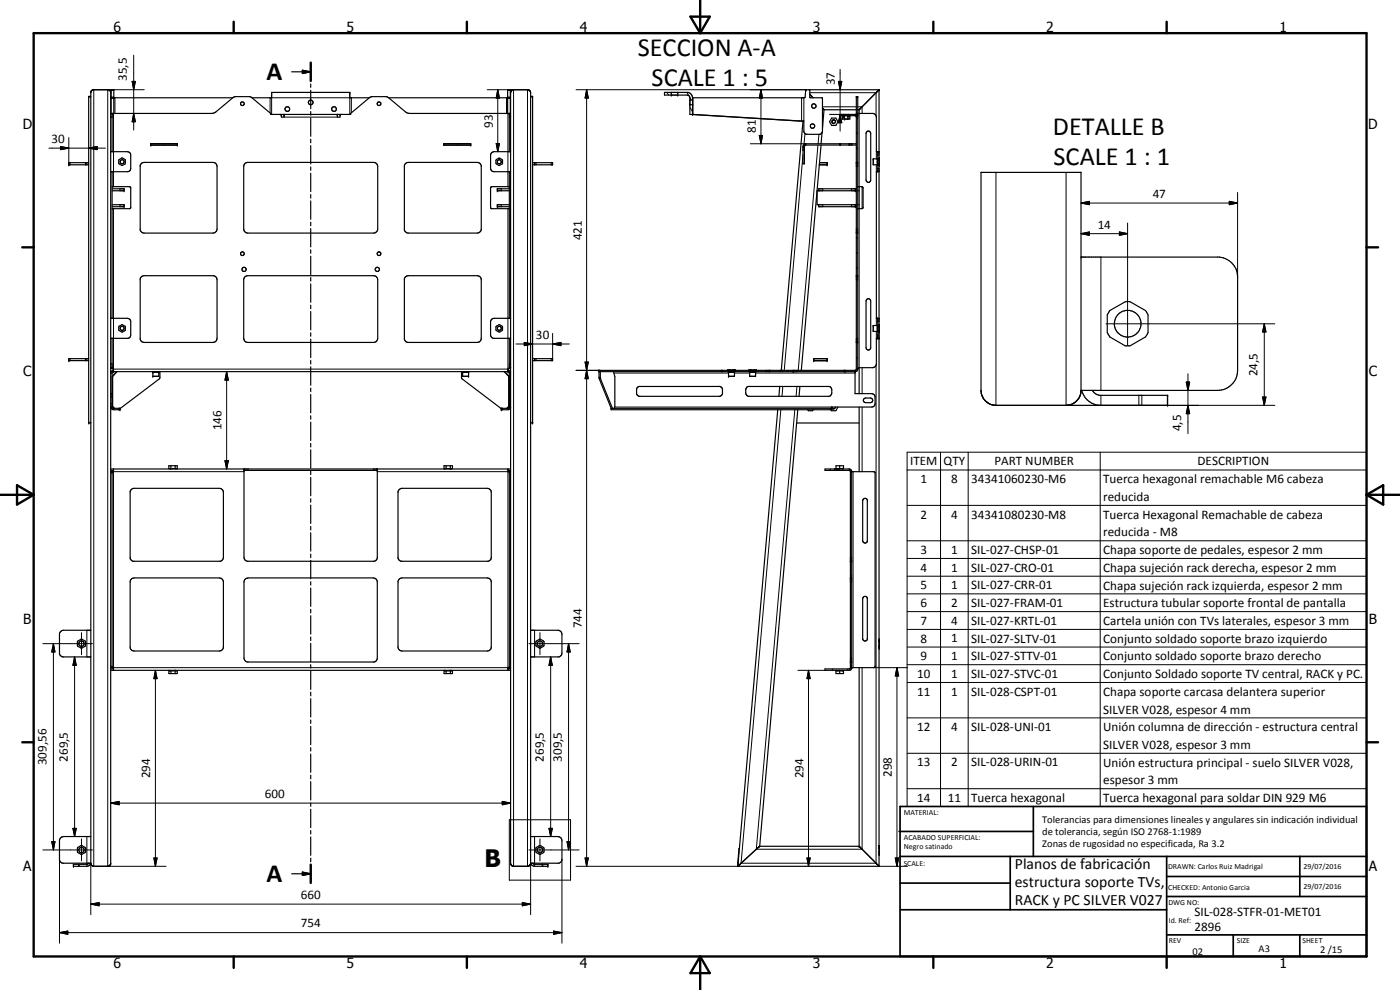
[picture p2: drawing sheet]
<svg xmlns="http://www.w3.org/2000/svg" width="420mm" height="297mm" viewBox="0 0 420 297" stroke-linecap="round" stroke-linejoin="round" font-family="sans-serif">
<g fill="none" stroke="#000" stroke-width=".35">
<path d="M93.2 18.8v5.5M27.3 28.9h-.7v98h.7M27.4 27.3l.6-.4h4.5l.7 .7v231.6l-.4 .6-.5 .1h-4.2l-.5-.1-.3-.6zM33.2 34h30.7l.9-.4 5.2-4.3 .6-.3 4.7 .1 5.9 4.9v.3h24v-.3l5.7-4.7 .7-.3 4.7 .1 5.7 4.7 1 .2h30.2M33.3 34v-7.1h.9v7.1M33.3 29.3h36.6M33.6 34v11.5M75.6 29.3h5.9v-1.6h23.5v1.6h5.9M84.1 34.3l.3 .3v.5h.8v-.8M87.5 21.5h5.7M90.8 21.1l2.4 .4-2.4 .6zM93.2 25.2v1"/>
<path d="M93.2 27.1v5.5M93.2 33.5v1M93.2 35.4v5.5M101.2 34.3v.8h.9v-.5l.2-.3M116.6 29.3h36.6M152.3 34v-7.1h.9v7.1M152.9 34v11.5M153.5 27.2l.5-.3h4.5l.6 .4 .1 .5v231.2l-.4 .8-.5 .1h-4.2l-.5-.1-.4-.6v-231.6zM159.2 28.9h.6v98h-.6M201.5 27.7v.8M203.4 27.7v.8M207 30h.8"/>
<path d="M207 31.4h.8M207.3 34.3l33.3 2M207.8 29.3a1.73 1.73 0 0 0-1.3-1.6h-7.1v.8l7.2 .1 .4 .7v5h1M207.8 29.3v5M239.9 36.3h1.3v3.2l.4 .6 .4 .2h4l.7-.5M241 36.3l-6.5 74.8M241.8 27.1l-.2 2-.2 .2h-33.6M241.8 26.9h22M241.8 26.9l.1 .1M241.8 26.9v.2M241.9 27l-.1 .1M242 26.9l-.1 .1"/>
<path d="M242.8 26.9l.2 .2 .1 2.2h3.6l.1 .2-.1 10.3M243 28.2l1 1.1M246.7 39.8l-.3 3.3M246.8 32.4l.5 .5M247.3 32.9l-.5 5.6M247.3 32.9h9.7M249.6 35.4h1.3l.6 1.1-.6 1.1h-1.3l-.6-1.1zM252.8 34.7v1h2.2v-1M253.1 34.7v.2M253.1 34.3v.6h-.3M253.4 34.7v1M254.4 34.7v1"/>
<path d="M254.7 34.3v.6h.3M257 29h.4v81.7l-.2 .6-.4 .2h-77.2v-.4h77.1l.3-.1v-76l-.4-.3h-4.2v-.4l4.6 .1zM257 34.3h.4M257 34h5.1a1.18 1.18 0 0 1 .9 1.2v10.3h.8M257 34.4l.4 .7M257.4 32.9h.4M260.2 39.5a.68 .68 0 0 1 .7-.1 .68 .68 0 0 1 .4 .6v14a.7 .7 0 0 1-.7 .7 .7 .7 0 0 1-.7-.7v-14zM263.8 26.9v233M263.8 26.9l-6 6v1.1M25.6 48.8v.6M26.1 48.8v.6M26.6 48.8h-6v.6h6"/>
<path d="M33.2 45.5h5.1l.6 .3 .3 .7v4a.93 .93 0 0 1-.9 1h-5.1M33.6 51.5v44M33.6 56h5.3l.3 .3-.1 6.2-5.5 .1M33.6 56.6h3.6v.6h-3.6M35.8 47.9l.7-.5 1 .5v1.3l-.7 .4-1-.4zM42.5 49l.8-.3h20.7l.7 .3 .4 .9v18.8l-.2 .8-.9 .4h-20.7l-.8-.3-.4-.6v-19.3zM45.2 43.1h8v.5h-8zM45.2 43.1h8M45.2 43.5h8M49.1 43.5v.1M73.4 49.2l.9-.5 38.4 .2 .5 .5 .2 .5-.2 19.4-.5 .5-.6 .1-38.3-.1-.4-.3-.3-.8v-18.8zM93.2 41.8v1"/>
<path d="M93.2 43.7v5.5M93.2 50.1v1M93.2 52v5.5M93.2 58.4v1M121.8 49l.7-.3h20.7l.8 .3 .4 .7v19.3l-.2 .5-1 .4h-20.7l-.7-.3-.4-.6v-19.3zM133.2 43.1h8.1v.5h-8.1zM133.2 43.1h8.1M133.2 43.5h8.1M133.3 43.1v.4M137.4 43.5v.1M149 47.9l.7-.4 1 .4v1.3l-.8 .4-.9-.4zM152.9 51.5v44"/>
<path d="M152.9 56h-5.3l-.4 .4 .1 6.1 5.6 .1M152.9 56.6h-3.6v.6h3.6M153.2 45.5h-5l-.7 .4-.3 .6v4l.4 .8 .6 .2h5M159.8 48.8h6.1v.6h-6.1M160.4 48.8v.6M160.9 48.8v.6M245.9 48.8h2.3v.6h-2.3M246.4 43.5l-5.9 67.6M256.7 56.6v.6M257 48.7h.4M257 43.1l-15.6 .1-.4 .7v5.2h.4v-5.2l.2-.3 15.4-.1M257 56.6h-11.3v.6"/>
<path d="M257 57.2h-11.8v4.2h11.8M257.4 56h1.2l.4 .4v5.8l-.3 .4h-1.3M257.4 57.2h.4M257.8 56v6.6M263.3 47.7h-1.2v1.7h1.2M263.3 47.7v1.7M263.3 47.6v.1M263.3 47.7l.1 .3M263.3 49.2h.1M263.3 49.2v.2M263.4 45.5v6M263.4 48.2v.7"/>
<path d="M263.4 49.1l-.1 .1M263.8 51.5h-.8v44h.8M263.8 49.1h.1M263.8 49.5l.1 .2M263.9 49.6h.1M263.9 47.5h.1M263.9 47.5v2.2M263.9 47.9h.1M263.9 49.2h.1M263.9 48.1h.1M263.9 47.5h-.1M263.9 47.9l-.1 .1"/>
<path d="M263.9 48l-.1 .1M263.9 49.7h.1M263.9 49h-.1M294.4 51.7h30v65.4a4.5 4.5 0 0 1-4.5 4.5h-21a4.5 4.5 0 0 1-4.5-4.5zM33.6 61.4h3.6v.6h-3.6M93.2 60.3v5.5M93.2 66.7v1M93.2 68.6v5.5M93.2 75v1M93.2 76.9v5.5M152.9 61.4h-3.6v.6h3.6M245.7 61.4v.6h11.3"/>
<path d="M256.7 61.4v.6M257 69.9h.4M257.4 61.4h.4M324.4 77.1h41.6a6 6 0 0 1 5.4 6v28a6.1 6.1 0 0 1-6 6h-41M33.2 95.5h5.1l.7 .4 .2 .6v4l-.3 .8-.4 .2h-5.3M35.8 97.9l.7-.4 1 .4v1.3l-.7 .4-1-.4zM42.5 83l.8-.3h20.7l.7 .3 .4 .9v17.6l-.2 .8-.9 .4h-20.7l-.8-.2-.4-.7v-18.1zM73.6 83l.7-.3 38.4 .1 .5 .6 .2 .5-.2 18.1-.3 .5-.8 .2-38.3-.1-.4-.3-.3-.8v-17.6zM93.2 83.3v1M93.2 85.2v5.5M93.2 91.6v1M93.2 93.5v5.5"/>
<path d="M93.2 99.9v1M121.8 83l.7-.3h20.7l.8 .3 .4 .7v18.1l-.2 .5-1 .4h-20.7l-.7-.2-.4-.7v-18.1zM149 97.9l.7-.4 1 .4v1.3l-.7 .4-1-.4zM153.2 95.5h-5l-.6 .3-.4 .7v4l.4 .8 .4 .2h5.2M257 82.7h.4M260.2 89.8a.7 .7 0 0 1 .7-.1 .7 .7 0 0 1 .4 .6v14a.7 .7 0 0 1-.7 .7 .7 .7 0 0 1-.7-.7v-14zM263.3 97.7h-1.2v1.7h1.2M263.3 97.7v1.7M263.3 97.7l.1-.1v.3M263.4 95.5v6M263.4 98.2v.7M263.4 99.1l-.1 .3"/>
<path d="M263.8 99h.1M263.8 99.1h.1M263.8 99.5l.1 .1M263.9 97.9h.1M263.9 97.5h.1M263.9 99.6h.1M263.9 97.5v2.1M263.9 99.2h.1M263.9 98.1h.1M263.9 97.5h-.1M263.9 97.9l-.1 .1M263.9 98l-.1 .1"/>
<path d="M333.1 93.2l5-2.7 1.1 .1 4.6 2.6 .7 1.3v5.3l-.7 1.3-4.6 2.7h-1.5l-4.6-2.7-.8-1.3v-5.3zM25.6 107.6v.6M26.1 107.6v.6M26.6 107.6h-6v.6h6M33.2 118.1h.4M33.6 101.5l.1 9M33.6 110.3h-.4l.9 .4M33.7 112.9v9M33.7 112.9h.1M33.7 110.5h.1M33.8 110.5l.3 .2M33.8 112.9v9"/>
<path d="M34.1 110.7v.8M34.1 111.5l-.5 .4v10.2M34.1 111.5h118.3M34.1 111.1l-.6 .3-.3 .5M35 111.5l-1.3 1.4M35.1 111.5l-1.3 1.4M45.9 111.5v1.4h1.8v-1.4M45.9 111.6h1.8M46 111.5l.1 .1M46.6 111.5l-.2 .1M46.9 111.5l.1 .1M47.5 111.5l-.2 .1"/>
<path d="M48 111.5v1.7l-.2 .5-11.7 8.8h-2.2l-.3-.4M93.2 101.8v5.5M93.2 108.2v1M93.2 110.1v5.5M93.2 116.5v1M93.2 118.4v5.5M138.5 111.5v1.9l.2 .3 11.6 8.8h2.3l.3-.4M138.8 111.5v1.4h1.8v-1.4M138.8 111.6h1.8M139 111.5l.1 .1M139.6 111.5l-.2 .1M139.9 111.5l.1 .1"/>
<path d="M140.5 111.5l-.1 .1M151.3 111.5l1.4 1.4M151.5 111.5l1.2 1.4M152.4 110.7v.8M152.4 111.5l.5 .4v10.2M152.4 111.1l.5 .2 .3 .6M152.5 110.7h-.1M152.7 112.9v9M152.7 110.5l-.3 .2M152.8 110.5h-.1M152.9 101.5l-.1 9M152.9 110.3h.3"/>
<path d="M152.9 118.1h.3M153.2 110.4l-.6 .3M159.8 107.6h6.1v.6h-6.1M160.4 107.6v.6M160.9 107.6v.6M179.8 111.5l.1 2.2 3.5 8.8M180.2 111.5v2.2l3.6 8.8M184.1 111.5l.4 1.4v9l-.1 .6M191.3 116.3l.5-.3h24.3l.7 .7v1.5l-.7 .7h-24.3l-.8-.7v-1.5zM218.4 111.1l2.2-.1-.1 .1M218.4 111.1h.1M218.5 111l-.1 .1"/>
<path d="M218.6 111.5l1.8 .1M218.6 111.5v1.4h1.8v-1.3M218.9 111l.1 .1M218.9 111.5v.1M219 111.1h.1M219.1 111l-.1 .1M219.1 111.5l.3 .1M219.9 111.5l-.2 .1M220 111v.1M220 111.1h.1M220.1 111.5l.1 .1M220.2 111l-.1 .1"/>
<path d="M220.4 111.6l.1-.1-.1 .1M224.2 116.1l.4-.1h24.2l.4 .1 .4 .8a1.73 1.73 0 0 1-.5 1.9l-24.5 .1-.4-.2a1.93 1.93 0 0 1-.4-2zM224.9 111.1h2M225 111.6h.1M225 111.6v1.3h1.8v-1.3M225 111.6h1.8M225.2 111l.1 .1M225.3 111.5l-.1 .1M225.5 111v.1M225.5 111.5l.2 .1M226.3 111.5l-.3 .1M226.3 111v.1"/>
<path d="M226.5 111.5l.1 .1M226.5 111l-.1 .1M226.8 111.6h.1M231 111.1v.4M234 116l-.2 2.9M234.2 111.1v.4M234.8 111.1v.4M238 111.1v.4M240.1 116l-.3 2.9M244.2 108.2h4M244.2 107.6h4v.6h-4zM253.6 111.1v.4"/>
<path d="M256.6 111.5v6.6h5l.6 .3 .4 .7v2l-.2 .7-.4 .2-12.4 .1v.8h-66.2v-.4M257 102.7h.4M257.8 110.3v7.8M257.8 110.3l-.4 .4M259.3 119.7l.5-.3h1.4a.7 .7 0 0 1 .7 .7 .7 .7 0 0 1-.7 .7h-1.4a.68 .68 0 0 1-.6-.4 .68 .68 0 0 1 .1-.7zM263.8 101.5h-.8v7.6a1.14 1.14 0 0 1-1.2 1.2h-4M324.6 117.1a5.9 5.9 0 0 0 5.8 4.5h20v-3h-20.4l-1.1-.4-1.1-1.1M33.6 122.1h-.4l.1 .4 .8 .4h1.9v-.4M33.7 121.9l.5 .6M33.7 121.9h.1M33.8 121.9l.6 .6M51.3 139.7v1"/>
<path d="M52.6 139.7v.9M93.2 124.8v1M93.2 126.7v5.5M93.2 133.1v1M93.2 135v5.5M133.9 139.7v.9M135.2 139.7v1M152.7 121.9l-.5 .6M152.7 121.9l-.6 .6M152.9 122.1h.3l-.1 .4-.7 .4h-2v-.4M183.4 122.5h66.2M233.4 122.9l-12 137"/>
<path d="M239.1 126.9h18.7M239.4 122.9l-11.4 131M242.4 122.9l.2 .3h1.3l.1-.3M249.7 122.1a.51 .51 0 0 0 .5 .5 .51 .51 0 0 0 .5-.5M251.5 122.1l-.6 1.1h-1.3l-.2-.3M252 139.7v1M257.8 122.1v19.4M33.2 140.7h120M33.2 141.1h.9M33.6 141.5v58.8M34.1 140.7v.8h-.9M39.3 147l.9-.5 26.2 .1 .4 .4 .2 .7v19.5l-.2 .8-.7 .4-26.4-.1-.6-.8v-20.1z"/>
<path d="M51.1 140.7l-.4-.1v-.9h2.5v1M51.6 140.7h1.4M52.7 140.6v.1M73.2 141.1h40M73.2 140.7v26.5l.3 .8 .7 .4h38.1l.5-.3 .4-.6v-26.8M93.2 141.4v1M93.2 143.3v5.5M93.2 149.6v1.1M93.2 151.6v5.5M93.2 157.9v1.1M93.2 159.9v5.5M119.7 147l.9-.5 26.2 .1 .6 .6v.5v20.1l-.9 .6-26.4-.1-.6-.8v-20.1z"/>
<path d="M133.3 140.7v-1h2.5v.9l-.5 .1M133.4 140.7h1.5M133.8 140.6v.1M152.4 140.7v.8h.8M152.4 141.1h.8M152.9 141.5v58.8M247.6 140.7h7.2l.8 .6v59.2l-.2 .4-.6 .2h-7.2v-.4h7.4l.2-.3v-59l-.2-.3h-7.4zM250.5 140.7v.4M250.9 140.6l.8 .1M250.9 140.7v-1h2.2v1M251.2 140.6v.1M252.8 140.6v.1"/>
<path d="M253.1 140.6l-.8 .1M255.6 141.5h6.7l.3 .4v58l-.3 .4h-6.7M259.2 149.7l.5-.2 .6 .5v12.4a.71 .71 0 0 1-.8 .5 .71 .71 0 0 1-.6-.7v-12zM39.3 173.9l.9-.5 26.2 .1 .4 .4 .2 .7v19.5l-.2 .8-.9 .4h-25.7l-.7-.2-.4-.7v-20zM73.5 173.9l1-.5 38.1 .1 .6 .9v23.3l-.2 .5-.7 .4-38.4-.1-.4-.3-.3-.8v-22.8zM93.2 166.2v1.1M93.2 168.1v5.6M93.2 174.5v1.1M93.2 176.4v5.5M119.7 173.9l.9-.5 25.9 .1a1.1 1.1 0 0 1 .9 1.1v19.5v.5l-.4 .5-.7 .2h-25.7l-.7-.2-.4-.7v-20zM255.2 168.4h.4M255.2 173.4h.4"/>
<path d="M259 179.2a.71 .71 0 0 1 .7-.3 .71 .71 0 0 1 .6 .6v12.3a.71 .71 0 0 1-.8 .5 .71 .71 0 0 1-.6-.7zM23.3 192.4l1.3-.6 1.1 .8v1.1l-1.4 .7-1-.6zM27.3 189.1h-8.3l-.5 .1-.6 .8v6.2l.6 .8 8.8 .1M93.2 182.8v1.1M93.2 184.7v5.5M93.2 191.1v1.1M93.2 193v5.5M93.2 199.4v1M159.2 189.1h8.3l.9 .5 .2 .7v5.6l-.2 .8-.4 .3-8.8 .1M161 192.3l.9-.5 1.2 .5 .2 .3-.2 1.3-.9 .5-1.2-.5-.2-.2zM255.2 198.6h.4M263.8 194.4h.1"/>
<path d="M263.9 194.4h.1M263.9 191.8h.1M263.9 191.8l-.1 .1M263.9 191.8v2.6M263.9 193.7v.2M263.9 192.3v.3M33.2 201.1h120M33.2 200.7h.9M33.2 200.3h.9v.8M50.7 201.1v1h2.5v-.8h-.5v-.2M50.8 201.1v.2h1.5v-.2M51.1 201.1v.2"/>
<path d="M51.3 201.3v.8M52.6 201.1v1M93.2 201.3v5.5M93.2 207.7v1.1M93.2 209.6v5.5M93.2 216v1M93.2 217.9v5.5M133.3 201.1v1h2.5v-.8h-.5v-.2M133.4 201.1v.2h1.5v-.2M133.8 201.1v.2M133.9 201.3v.8M135.2 201.1v1"/>
<path d="M152.4 200.7h.8M153.2 200.3h-.8v.8M250.9 201.1v1h2.2v-1M251.2 201.1v.2M251.7 201.1v.2h-.8M252 201.1v1M252.3 201.1v.2h.8M252.8 201.1v.2M257.8 200.3v53.6M93.2 224.3v1M93.2 226.2v5.5M93.2 232.6v1.1"/>
<path d="M93.2 234.5v5.5M23.3 254.4l1.3-.7 1.1 .8v1.1l-1.4 .7-1-.6zM27.3 251h-8.3a1.27 1.27 0 0 0-1.1 1v6.1l.2 .5 .7 .4h8.4l-.4 .7-.5 .2h-4.3v-.6h4.1l.5-.3M93.2 240.9v1M93.2 242.8v5.5M93.2 249.2v1M93.2 251.1v5.5M93.2 257.5v1.1M93.2 259.4v5.5M159.2 251h8.3l.9 .5 .2 .7v5.6l-.2 .8-.4 .3-8.8 .1M159.3 259l.4 .7 .5 .2h4.2v-.6h-4l-.5-.3M221.4 259.9h42.4"/>
<path d="M221.9 254.6l-.5 5.3M257.8 253.9h-29.8l-6.6 6M257.8 253.9l6 6M263.8 254.4l.1 .1M263.8 256.3h.1M263.9 253.7h.1M263.9 256.3h.1M263.9 253.7l-.1 .1M263.9 254.3l-.1 .1M263.9 253.7v2.6M263.9 255.6v.2M263.9 254.3h.1"/>
<path d="M87.5 262.2h5.7M90.8 261.7l2.4 .5-2.4 .5z"/>
<circle cx="72.8" cy="31.1" r=".56"/>
<circle cx="86.2" cy="32.7" r=".7"/>
<circle cx="93.2" cy="30.7" r=".71"/>
<circle cx="100.2" cy="32.7" r=".7"/>
<circle cx="113.8" cy="31.1" r=".54"/>
<circle cx="243.9" cy="37.8" r=".65"/>
<circle cx="244.2" cy="31.8" r=".66"/>
<circle cx="250.2" cy="36.5" r=".48"/>
<circle cx="36.6" cy="48.5" r=".6"/>
<circle cx="149.8" cy="48.6" r=".6"/>
<circle cx="72.7" cy="76.1" r=".55"/>
<circle cx="113.7" cy="76.1" r=".55"/>
<circle cx="36.6" cy="98.5" r=".6"/>
<circle cx="73.2" cy="80.8" r=".63"/>
<circle cx="113.2" cy="80.8" r=".63"/>
<circle cx="149.8" cy="98.5" r=".6"/>
<circle cx="338.4" cy="97.1" r="4"/>
<circle cx="24.4" cy="193.1" r=".8"/>
<circle cx="162" cy="193.1" r=".81"/>
<circle cx="24.4" cy="255" r=".79"/>
<circle cx="162" cy="255" r=".81"/>
<circle cx="162.1" cy="255" r="1.33"/>
</g>
<g fill="none" stroke="#000" stroke-width=".3">
<path d="M40.1 16.6v22.4M26.6 29.1h.7M28.1 26.9v233M33.2 35.2h.4M33.3 29.1h.9M33.3 29.5h.9M33.3 27.1h.9M34.1 34v22M34.5 29.3v4.7M39.7 24.4h.9l-.5 2.5zM40.1 34l.5 2.5h-.9zM43.3 26.9h-11v233h17.5"/>
<path d="M81.1 29.3v4.6M81.5 34.3v-5h23.5v5M85.2 35.1h16M105.4 29.3v4.6M146.2 26.9h7.9v233M149.4 26.9l.5 2.5h-1zM149.4 26.9v18.6M152 29.3v4.7M152.3 29.1h.9M152.3 29.5h.9M152.3 27.1h.9M152.4 34v22"/>
<path d="M152.9 35.2h.3M158.3 26.9v233M159.2 29.1h.6M172.9 26.9h68.9M176.1 26.9l.5 2.5h-1zM176.1 26.9v233M200.2 27.7l.4 .8M206.2 27.7l.5 1M207 29.2l.5 .8M207 32.2l.8 1.4M208 29.3v5M228.4 26.9l.4 2.5h-.9z"/>
<path d="M228.4 26.9v16.2M240.6 29.3v7M241.2 29.3v7M243 27.8h19.9v7M246.8 32h10.2M249 34.3h4.1M250.8 36.4a.61 .61 0 0 0-.7-.5 .61 .61 0 0 0-.5 .8 .61 .61 0 0 0 .7 .4M251.6 24.4h1l-.5 2.5zM252.1 34.3l.5 2.5h-1zM252.1 20.8v18.5M252.5 34.3l.5 .4M253.3 34.7v1"/>
<path d="M253.4 34.7l-.6 1M254.5 34.7v1M255 35.3l-.2 .4M256.1 34.3l.4 .4M257 29.3h.4M257 39.8l.4 .4M257 35.3l.4 .4M257.3 34.7h.1M257.4 32h1.3v2M257.8 34v22M14.7 44.4h17M18.1 43.9l2.5 .5-2.5 .5z"/>
<path d="M20.6 41.3v7.5M21 48.8v.6M26.6 44.4l2.6-.5v1zM36 56.6v.6M148.9 43.1h1l-.5 2.4zM150.4 56.6v.6M165.4 48.8v.6M225.2 43.1h16.6v.4M227.9 40.6h.9l-.4 2.5zM241 46.4l-5.6 64.7M241 49.1h.4M241 45.1h.4"/>
<path d="M241 44.2h.4M241 43.9h.4M241.6 40l-.3 3.3M245.5 43.5l-5.9 67.6M245.8 40.3l-.3 2.8M246.9 56.6v.6M252 43.1v.4M252.3 43.1v.4M254.8 43.1v.4M255.5 56.6v.6M255.7 43.1v.4M257 49.9h.4"/>
<path d="M257 44.2l.4 .4M258.7 56v6.6M263 45.5v2.2M263 49.4v2.1M263.4 50.5h.4M263.4 46.5h.4M298.9 51.7v69.9M319.9 51.7v69.9h62.7M371.4 57.7v25.4M34.1 62.6v48.1h118.3v-48.1M36 61.4v.6M150.4 61.4v.6"/>
<path d="M246.9 61.4v.6M255.5 61.4v.6M257 68.7h.4M257 75.7l.4 .4M257 71.2l.4 .4M257.8 62.6v47.7M324.4 60.9l2.5-.5v1zM324.4 70.1l2.5-.5v1zM324.4 60.9h47M324.4 70.1h14M330.4 77.1v40M335.9 69.6l2.5 .5-2.5 .5z"/>
<path d="M338.4 66.9v36.7M368.9 60.4l2.5 .5-2.5 .5zM257 83.9h.4M257 80.2l.4 .4M263 95.5v2.2M263 99.4v2.1M263.4 96.5h.4M331.9 97.2h50.7M379.4 97.2l.5 2.4h-1zM379.4 97.2v24.4M21 107.6v.6M33.2 109.1h.4"/>
<path d="M33.2 119.1h.4M33.2 111.9h.4M68 111.5l.5 2.5h-1zM68 111.5v29.2M152.9 109.1h.3M152.9 119.1h.3M152.9 111.9h.3M154.8 103.2h16M157.3 102.7l2.5 .5-2.5 .5zM165.4 107.6v.6M165.9 103.2l2.4-.5v1zM165.9 100v7.6"/>
<path d="M172.9 111.1h7.1v.4M175.6 108.6h1l-.5 2.5zM176.1 111.1l.5 2.5h-1zM179.8 113.2h.4M179.9 113.7h.3M184.2 111.9h34.4M216.5 111.1v.4M216.6 111.1v.4M216.8 111.1v.4M220.4 111.9h4.6M226.8 111.9h29.8M229.8 111.1v.4"/>
<path d="M234.1 111.1l.1 .2M234.9 116l-.2 2.9M236.2 111.1l.4 .4M239.2 116l-.3 2.9M239.2 111.1v.4M253.2 111.1v.4M256.6 111.1l.3 .4M257 101.5h.4M257 107.1l.4 .4M257.1 102.7l.3 .3M258.7 110.3v7.8M262.9 109.6v149.4h-40.5l11.9-136.1"/>
<path d="M263.4 100.5h.4M330.4 118.6v3M341.8 118.6v3M342.7 118.6v3M350.3 118.6v3M356 114.6h1l-.5 2.5zM356.5 112.1v18M378.9 119.1h1l-.5 2.5zM26.6 126.7h.7M33.2 121.1h.4M35.6 122.5v.4M67.5 138.2h1l-.5 2.5z"/>
<path d="M150.8 122.5v.4M152.9 121.1h.3M159.2 126.7h.6M184.5 122.1h65.1l.2 .5 .5 .1M238.5 122.9l-11.5 131.9h31.7v-54.5M249.2 122.5v.4M258.7 122.1v19.4M272.2 135.7h137.9v106.3h-137.9zM282.3 135.7v106.3M290.6 135.7v106.3M330.2 135.7v106.3M356.5 121.6l.5 2.5h-1z"/>
<path d="M33.2 141.9h.4M73.2 141.5h-39.1v58.8h118.3v-58.8h-39.2M74.5 140.7v.4M112 140.7v.4M152.9 141.9h.3M249.2 140.7l-.3 .4M251.7 140.7v.4M254.8 140.7v.4M255.2 141.5h.4M256 141.5v58.8M272.2 141h137.9M272.2 151.6h137.9"/>
<path d="M255.2 174.6h.4M255.2 167.2h.4M255.4 168.4l-.2 .2M255.6 172.7l-.4 .4M272.2 162.3h137.9M272.2 167.6h137.9M272.2 172.9h137.9M272.2 178.2h137.9M12.9 193.1h14.9M16 193.1l.5 2.5h-1zM16 193.1v61.9M22.4 197.1l.5 2.5h-1z"/>
<path d="M22.4 197.1v53.9M24.5 189.8v6.6M26.1 189.1v8M33.2 199.9h.4M152.9 199.9h.3M158.7 193.1h15.1M160.4 189.1v8M162 189.8v6.6M165.3 197.1l.5 2.5h-1.1zM165.3 197.1v53.9M170.6 193.1l.5 2.5h-.9zM170.6 193.1v61.9"/>
<path d="M255.2 197.4h.4M255.6 199.6l-.4 .4M272.2 183.5h137.9M272.2 188.8h137.9M272.2 194.1h137.9M272.2 199.4h137.9M46.6 201.1l.5 2.5h-.9zM46.6 201.1v58.8M239.5 201.1h8.1M242.6 201.1l.6 2.5h-1zM242.6 201.1v58.8M250 200.7l-.4 .4"/>
<path d="M254.5 200.7l-.4 .4M262.2 200.3h10.2M269.2 200.3l.5 2.5h-1zM269.2 200.3v59.6M272.2 204.8h137.9M272.2 215.4h137.9M272.2 226h137.9M272.2 236.6h137.9M12.9 255h14.9M15.5 252.5h1l-.5 2.5zM17.9 257.8v25.2M21.9 248.5h1l-.5 2.5z"/>
<path d="M22 259.3v.6M23.6 259.3v.6M23.8 259.3v.6M24.5 251.7v6.6M26.1 251v8M26.1 259.3v.6M27.3 259v15.4M33.2 241l2.6-.5v1zM33.2 241h120M46.2 257.4h.9l-.5 2.5zM150.7 240.5l2.5 .5-2.5 .5zM152.9 246h18.3v18.1h-18.3z"/>
<path d="M158.7 255h15.1M159.2 259v15.4M160.4 251v8M160.4 259.3v.6M162 251.7v6.6M162.7 259.3v.6M162.9 259.3v.6M164.4 259.3v.6M164.7 248.5h1.1l-.5 2.5zM168.6 257.8v25.2M170.2 252.5h.9l-.5 2.5zM172.9 259.9h48.5"/>
<path d="M175.6 257.4h1l-.5 2.5zM221.4 258.7h.1M242.2 257.4h1l-.6 2.5zM263.8 259.9h8.6M268.7 257.4h1l-.5 2.5zM17.9 279.8l2.5-.4v.9zM17.9 279.8h150.7M27.3 271.3l2.4-.5v1zM27.3 271.3h131.9M156.7 270.8l2.5 .5-2.5 .5zM166.1 279.4l2.5 .4-2.5 .5z"/>
</g>
<g fill="#000">
<circle cx="33.3" cy="29.3" r=".18"/>
<circle cx="33.6" cy="34" r=".18"/>
<circle cx="34.2" cy="29.3" r=".18"/>
<circle cx="81.5" cy="27.7" r=".18"/>
<circle cx="85.2" cy="34.3" r=".18"/>
<circle cx="101.2" cy="34.3" r=".18"/>
<circle cx="105" cy="27.7" r=".18"/>
<circle cx="152.3" cy="29.3" r=".18"/>
<circle cx="152.9" cy="34" r=".18"/>
<circle cx="153.2" cy="29.3" r=".18"/>
<circle cx="201.5" cy="27.7" r=".18"/>
<circle cx="201.5" cy="28.5" r=".18"/>
<circle cx="203.4" cy="27.7" r=".18"/>
<circle cx="203.4" cy="28.5" r=".18"/>
<circle cx="207" cy="31.4" r=".18"/>
<circle cx="207.8" cy="31.4" r=".18"/>
<circle cx="207.8" cy="29.3" r=".18"/>
<circle cx="207.8" cy="34.3" r=".18"/>
<circle cx="241.8" cy="26.9" r=".18"/>
<circle cx="253.1" cy="34.3" r=".18"/>
<circle cx="253.4" cy="34.7" r=".18"/>
<circle cx="253.4" cy="35.7" r=".18"/>
<circle cx="254.7" cy="34.3" r=".18"/>
<circle cx="257" cy="34.3" r=".18"/>
<circle cx="257.4" cy="34.3" r=".18"/>
<circle cx="263.8" cy="26.9" r=".18"/>
<circle cx="20.6" cy="49.4" r=".18"/>
<circle cx="20.6" cy="48.8" r=".18"/>
<circle cx="37.2" cy="56.6" r=".18"/>
<circle cx="37.2" cy="57.2" r=".18"/>
<circle cx="45.2" cy="43.1" r=".18"/>
<circle cx="45.2" cy="43.5" r=".18"/>
<circle cx="53.2" cy="43.1" r=".18"/>
<circle cx="53.2" cy="43.5" r=".18"/>
<circle cx="141.3" cy="43.5" r=".18"/>
<circle cx="141.3" cy="43.1" r=".18"/>
<circle cx="149.3" cy="57.2" r=".18"/>
<circle cx="149.3" cy="56.6" r=".18"/>
<circle cx="248.2" cy="48.8" r=".18"/>
<circle cx="248.2" cy="49.4" r=".18"/>
<circle cx="256.7" cy="57.2" r=".18"/>
<circle cx="256.7" cy="56.6" r=".18"/>
<circle cx="262.1" cy="47.7" r=".18"/>
<circle cx="263.3" cy="47.7" r=".18"/>
<circle cx="263.9" cy="49.7" r=".18"/>
<circle cx="263.9" cy="47.5" r=".18"/>
<circle cx="37.2" cy="62" r=".18"/>
<circle cx="37.2" cy="61.4" r=".18"/>
<circle cx="149.3" cy="61.4" r=".18"/>
<circle cx="149.3" cy="62" r=".18"/>
<circle cx="256.7" cy="62" r=".18"/>
<circle cx="256.7" cy="61.4" r=".18"/>
<circle cx="324.4" cy="77.1" r=".18"/>
<circle cx="262.1" cy="97.7" r=".18"/>
<circle cx="263.3" cy="97.7" r=".18"/>
<circle cx="263.9" cy="99" r=".18"/>
<circle cx="263.9" cy="99.6" r=".18"/>
<circle cx="263.9" cy="97.5" r=".18"/>
<circle cx="20.6" cy="108.2" r=".18"/>
<circle cx="20.6" cy="107.6" r=".18"/>
<circle cx="34.1" cy="111.5" r=".18"/>
<circle cx="45.9" cy="111.6" r=".18"/>
<circle cx="45.9" cy="112.9" r=".18"/>
<circle cx="47.7" cy="111.6" r=".18"/>
<circle cx="138.8" cy="111.6" r=".18"/>
<circle cx="140.6" cy="112.9" r=".18"/>
<circle cx="140.6" cy="111.6" r=".18"/>
<circle cx="152.4" cy="111.5" r=".18"/>
<circle cx="218.4" cy="111.1" r=".18"/>
<circle cx="218.5" cy="111" r=".18"/>
<circle cx="218.6" cy="111.6" r=".18"/>
<circle cx="218.6" cy="112.9" r=".18"/>
<circle cx="218.9" cy="111" r=".18"/>
<circle cx="219.1" cy="111" r=".18"/>
<circle cx="220" cy="111" r=".18"/>
<circle cx="220.2" cy="111" r=".18"/>
<circle cx="220.6" cy="111" r=".18"/>
<circle cx="220.6" cy="111.1" r=".18"/>
<circle cx="224.8" cy="111" r=".18"/>
<circle cx="224.8" cy="111.1" r=".18"/>
<circle cx="225.2" cy="111" r=".18"/>
<circle cx="225.5" cy="111" r=".18"/>
<circle cx="226.3" cy="111" r=".18"/>
<circle cx="226.5" cy="111" r=".18"/>
<circle cx="227" cy="111.1" r=".18"/>
<circle cx="227" cy="111" r=".18"/>
<circle cx="238" cy="111.1" r=".18"/>
<circle cx="238" cy="111.5" r=".18"/>
<circle cx="244.2" cy="107.6" r=".18"/>
<circle cx="244.2" cy="108.2" r=".18"/>
<circle cx="248.2" cy="108.2" r=".18"/>
<circle cx="248.2" cy="107.6" r=".18"/>
<circle cx="253.6" cy="111.5" r=".18"/>
<circle cx="253.6" cy="111.1" r=".18"/>
<circle cx="263.4" cy="101.5" r=".18"/>
<circle cx="263.8" cy="101.5" r=".18"/>
<circle cx="324.4" cy="117.1" r=".18"/>
<circle cx="350.4" cy="118.6" r=".18"/>
<circle cx="26.6" cy="126.9" r=".18"/>
<circle cx="36" cy="122.5" r=".18"/>
<circle cx="36" cy="122.9" r=".18"/>
<circle cx="150.4" cy="122.5" r=".18"/>
<circle cx="150.4" cy="122.9" r=".18"/>
<circle cx="159.8" cy="126.9" r=".18"/>
<circle cx="183.4" cy="122.5" r=".18"/>
<circle cx="249.6" cy="122.5" r=".18"/>
<circle cx="350.4" cy="121.6" r=".18"/>
<circle cx="33.6" cy="141.5" r=".18"/>
<circle cx="113.2" cy="140.7" r=".18"/>
<circle cx="113.2" cy="141.1" r=".18"/>
<circle cx="152.9" cy="141.5" r=".18"/>
<circle cx="255.2" cy="168.4" r=".18"/>
<circle cx="255.6" cy="168.4" r=".18"/>
<circle cx="255.2" cy="198.6" r=".18"/>
<circle cx="255.6" cy="198.6" r=".18"/>
<circle cx="263.9" cy="191.8" r=".18"/>
<circle cx="263.9" cy="194.4" r=".18"/>
<circle cx="263.9" cy="193.7" r=".18"/>
<circle cx="263.9" cy="192.6" r=".18"/>
<circle cx="263.9" cy="193.9" r=".18"/>
<circle cx="263.9" cy="192.3" r=".18"/>
<circle cx="33.6" cy="200.3" r=".18"/>
<circle cx="152.9" cy="200.3" r=".18"/>
<circle cx="22" cy="259.3" r=".18"/>
<circle cx="22" cy="259.9" r=".18"/>
<circle cx="164.4" cy="259.9" r=".18"/>
<circle cx="164.4" cy="259.3" r=".18"/>
<circle cx="257.8" cy="253.9" r=".18"/>
<circle cx="263.9" cy="256.3" r=".18"/>
<circle cx="263.9" cy="253.7" r=".18"/>
<circle cx="263.9" cy="255.6" r=".18"/>
<circle cx="263.9" cy="254.3" r=".18"/>
<circle cx="263.9" cy="255.8" r=".18"/>
<circle cx="263.9" cy="254.5" r=".18"/>
</g>
<g fill="none" stroke="#000" stroke-width=".71">
<path d="M10.1 9.9h400v277.1h-400zM70.1 6.5v3.4M93.2 18.8v5.5M140.1 6.5v3.4M207.2 5h5.8l-2.9 4.9zM210.1 0v9.9M280.1 6.5v3.4M350.1 6.5v3.4M6.7 74.2h3.4M410.1 74.2h3.5M.1 148.5h10M5.1 145.6l5 2.9-5 2.9z"/>
<path d="M410.1 148.5h10M410.1 148.5l5-2.9v5.8zM6.7 222.7h3.4M410.1 222.7h3.5M93.2 259.4v5.5M70.1 287v3.4M140.1 287v3.4M210.1 287v10M210.1 287l2.9 5h-5.8zM280.1 287v3.4M350.1 287v3.4"/>
</g>
<g fill="none" stroke="#000" stroke-width=".51">
<path d="M269.8 249.5h40.3M270.1 242h140v45h-140zM270.1 257h140M303.2 257v16M310.1 242v15M350.1 257v30M390.1 257v12M270.1 265h33.1M270.1 273h80M350.1 269h60M350.1 263h60M350.1 280.5h60"/>
<path d="M370.1 280.5v6.5M390.1 280.5v6.5"/>
</g>
<g fill="#000">
<path d="M39.7 24.4h.9l-.5 2.5zM40.1 34l.5 2.5h-.9zM90.8 21.1l2.4 .4-2.4 .6zM149.4 26.9l.5 2.5h-1zM176.1 26.9l.5 2.5h-1zM228.4 26.9l.4 2.5h-.9zM251.6 24.4h1l-.5 2.5zM252.1 34.3l.5 2.5h-1zM18.1 43.9l2.5 .5-2.5 .5zM26.6 44.4l2.6-.5v1zM148.9 43.1h1l-.5 2.4zM227.9 40.6h.9l-.4 2.5z"/>
<path d="M324.4 60.9l2.5-.5v1zM324.4 70.1l2.5-.5v1zM335.9 69.6l2.5 .5-2.5 .5zM368.9 60.4l2.5 .5-2.5 .5zM379.4 97.2l.5 2.4h-1zM68 111.5l.5 2.5h-1zM157.3 102.7l2.5 .5-2.5 .5zM165.9 103.2l2.4-.5v1zM175.6 108.6h1l-.5 2.5zM176.1 111.1l.5 2.5h-1zM356 114.6h1l-.5 2.5zM378.9 119.1h1l-.5 2.5z"/>
<path d="M67.5 138.2h1l-.5 2.5zM356.5 121.6l.5 2.5h-1zM16 193.1l.5 2.5h-1zM22.4 197.1l.5 2.5h-1zM165.3 197.1l.5 2.5h-1.1zM170.6 193.1l.5 2.5h-.9zM46.6 201.1l.5 2.5h-.9zM242.6 201.1l.6 2.5h-1zM269.2 200.3l.5 2.5h-1zM15.5 252.5h1l-.5 2.5zM21.9 248.5h1l-.5 2.5zM33.2 241l2.6-.5v1z"/>
<path d="M46.2 257.4h.9l-.5 2.5zM150.7 240.5l2.5 .5-2.5 .5zM164.7 248.5h1.1l-.5 2.5zM170.2 252.5h.9l-.5 2.5zM175.6 257.4h1l-.5 2.5zM242.2 257.4h1l-.6 2.5zM268.7 257.4h1l-.5 2.5zM17.9 279.8l2.5-.4v.9zM27.3 271.3l2.4-.5v1zM90.8 261.7l2.4 .5-2.4 .5zM156.7 270.8l2.5 .5-2.5 .5zM166.1 279.4l2.5 .4-2.5 .5z"/>
</g>
<g font-size="7.9">
<text x="191.4" y="16.7">SECCION A-A</text>
<text x="80" y="24.1">A</text>
<text x="195.6" y="25.7">SCALE 1 : 5</text>
<text x="316" y="40.6">DETALLE B</text>
<text x="316.2" y="49.6">SCALE 1 : 1</text>
<text x="80" y="264.7">A</text>
</g>
<text font-size="7.2" x="145.4" y="260.3">B</text>
<g font-size="4.7">
<text x="304.6" y="260.8">Planos de fabricación</text>
<text x="304.6" y="266.2">estructura soporte TVs,</text>
<text x="304.6" y="271.6">RACK y PC SILVER V027</text>
</g>
<g font-size="4.2">
<text x="34" y="9.6">6</text>
<text x="104" y="9.6">5</text>
<text x="174" y="9.6">4</text>
<text x="244" y="9.6">3</text>
<text x="314" y="9.6">2</text>
<text x="384" y="9.6">1</text>
<text x="6.8" y="38.7">D</text>
<text x="410.6" y="38.7">D</text>
<text x="7" y="112.9">C</text>
<text x="410.8" y="112.9">C</text>
<text x="7" y="187.1">B</text>
<text x="410.8" y="187.1">B</text>
<text x="7" y="261.4">A</text>
<text x="410.8" y="261.4">A</text>
<text x="34" y="290.4">6</text>
<text x="104" y="290.4">5</text>
<text x="174" y="290.4">4</text>
<text x="244" y="290.4">3</text>
<text x="314" y="290.4">2</text>
<text x="384" y="290.4">1</text>
</g>
<g font-size="3.9">
<text x="38.1" y="24.3" transform="rotate(-90 38.1 24.3)">35,5</text>
<text x="250.6" y="25.6" transform="rotate(-90 250.6 25.6)">37</text>
<text x="147.9" y="38.3" transform="rotate(-90 147.9 38.3)">93</text>
<text x="226.8" y="39.8" transform="rotate(-90 226.8 39.8)">81</text>
<text x="15.5" y="42.9">30</text>
<text x="345.9" y="59.4">47</text>
<text x="329.4" y="68.6">14</text>
<text x="174.6" y="72.1" transform="rotate(-90 174.6 72.1)">421</text>
<text x="160.9" y="101.7">30</text>
<text x="377.3" y="112.9" transform="rotate(-90 377.3 112.9)">24,5</text>
<text x="66.5" y="129.2" transform="rotate(-90 66.5 129.2)">146</text>
<text x="354.4" y="129.4" transform="rotate(-90 354.4 129.4)">4,5</text>
<text x="273.2" y="139.6">ITEM</text>
<text x="283.2" y="139.7">QTY</text>
<text x="298.4" y="139.6">PART NUMBER</text>
<text x="359.4" y="139.7">DESCRIPTION</text>
<text x="276.3" y="144.9">1</text>
<text x="285.4" y="144.9">8</text>
<text x="291.5" y="144.9">34341060230-M6</text>
<text x="331.1" y="145">Tuerca hexagonal remachable M6 cabeza</text>
<text x="276.3" y="155.6">2</text>
<text x="285.4" y="155.6">4</text>
<text x="291.5" y="155.6">34341080230-M8</text>
<text x="331.1" y="150.3">reducida</text>
<text x="331.1" y="155.6">Tuerca Hexagonal Remachable de cabeza</text>
<text x="331.1" y="161">reducida - M8</text>
<text x="276.3" y="166.2">3</text>
<text x="285.4" y="166.2">1</text>
<text x="291.5" y="166.2">SIL-027-CHSP-01</text>
<text x="331.1" y="166.3">Chapa soporte de pedales, espesor 2 mm</text>
<text x="276.3" y="171.5">4</text>
<text x="285.4" y="171.5">1</text>
<text x="291.5" y="171.5">SIL-027-CRO-01</text>
<text x="331.1" y="171.6">Chapa sujeción rack derecha, espesor 2 mm</text>
<text x="276.3" y="176.8">5</text>
<text x="285.4" y="176.8">1</text>
<text x="291.5" y="176.8">SIL-027-CRR-01</text>
<text x="331.1" y="176.9">Chapa sujeción rack izquierda, espesor 2 mm</text>
<text x="276.3" y="182.1">6</text>
<text x="285.4" y="182.1">2</text>
<text x="291.5" y="182.1">SIL-027-FRAM-01</text>
<text x="331.1" y="182.2">Estructura tubular soporte frontal de pantalla</text>
<text x="174.6" y="188.5" transform="rotate(-90 174.6 188.5)">744</text>
<text x="276.3" y="187.5">7</text>
<text x="285.4" y="187.5">4</text>
<text x="291.5" y="187.5">SIL-027-KRTL-01</text>
<text x="331.1" y="187.5">Cartela unión con TVs laterales, espesor 3 mm</text>
<text x="276.3" y="192.8">8</text>
<text x="285.4" y="192.7">1</text>
<text x="291.5" y="192.8">SIL-027-SLTV-01</text>
<text x="331.1" y="192.8">Conjunto soldado soporte brazo izquierdo</text>
<text x="275.3" y="203.4">10</text>
<text x="276.3" y="198.1">9</text>
<text x="285.4" y="198.1">1</text>
<text x="285.4" y="203.4">1</text>
<text x="291.5" y="198.1">SIL-027-STTV-01</text>
<text x="291.5" y="203.4">SIL-027-STVC-01</text>
<text x="331.1" y="198.2">Conjunto soldado soporte brazo derecho</text>
<text x="331.1" y="203.5">Conjunto Soldado soporte TV central, RACK y PC.</text>
<text x="275.3" y="208.7">11</text>
<text x="285.4" y="208.7">1</text>
<text x="291.5" y="208.7">SIL-028-CSPT-01</text>
<text x="331.1" y="208.8">Chapa soporte carcasa delantera superior</text>
<text x="331.1" y="214.1">SILVER V028, espesor 4 mm</text>
<text x="275.3" y="219.3">12</text>
<text x="285.4" y="219.3">4</text>
<text x="291.5" y="219.3">SIL-028-UNI-01</text>
<text x="331.1" y="219.4">Unión columna de dirección - estructura central</text>
<text x="331.1" y="224.7">SILVER V028, espesor 3 mm</text>
<text x="14" y="229.6" transform="rotate(-90 14 229.6)">309,56</text>
<text x="20.4" y="228.6" transform="rotate(-90 20.4 228.6)">269,5</text>
<text x="45.1" y="233.6" transform="rotate(-90 45.1 233.6)">294</text>
<text x="163.2" y="228.6" transform="rotate(-90 163.2 228.6)">269,5</text>
<text x="168.6" y="228.6" transform="rotate(-90 168.6 228.6)">309,5</text>
<text x="241.1" y="233.6" transform="rotate(-90 241.1 233.6)">294</text>
<text x="267.6" y="233.1" transform="rotate(-90 267.6 233.1)">298</text>
<text x="275.3" y="230">13</text>
<text x="285.4" y="230">2</text>
<text x="291.5" y="230">SIL-028-URIN-01</text>
<text x="331.1" y="230">Unión estructura principal - suelo SILVER V028,</text>
<text x="79.5" y="239.4">600</text>
<text x="331.1" y="235.4">espesor 3 mm</text>
<text x="275.3" y="240.6">14</text>
<text x="284.4" y="240.6">11</text>
<text x="291.5" y="240.7">Tuerca hexagonal</text>
<text x="331.1" y="240.7">Tuerca hexagonal para soldar DIN 929 M6</text>
<text x="90.3" y="269.7">660</text>
<text x="358.5" y="275">SIL-028-STFR-01-MET01</text>
<text x="90.3" y="278.3">754</text>
<text x="358.5" y="279.4">2896</text>
</g>
<g font-size="3.1">
<text x="312.7" y="246.8">Tolerancias para dimensiones lineales y angulares sin indicación individual</text>
<text x="312.7" y="250.4">de tolerancia, según ISO 2768-1:1989</text>
<text x="312.7" y="254">Zonas de rugosidad no especificada, Ra 3.2</text>
<text x="357.9" y="286.4">02</text>
<text x="377.7" y="285.6">A3</text>
<text x="396.2" y="285.9">2 /15</text>
</g>
<g font-size="2.4">
<text x="271.2" y="244.4">MATERIAL:</text>
<text x="271.3" y="252">ACABADO SUPERFICIAL:</text>
<text x="271.3" y="254.6">Negro satinado</text>
<text x="271.2" y="259.7">SCALE:</text>
<text x="350.6" y="260.8">DRAWN: Carlos Ruiz Madrigal</text>
<text x="391.2" y="260.6">29/07/2016</text>
<text x="350.6" y="267">CHECKED: Antonio Garcia</text>
<text x="391.2" y="266.7">29/07/2016</text>
<text x="350.6" y="271.4">DWG NO:</text>
<text x="350.8" y="276.9">Id. Ref:</text>
<text x="350.8" y="282.8">REV</text>
<text x="371.2" y="282.9">SIZE</text>
<text x="390.9" y="282.9">SHEET</text>
</g>
</svg>
